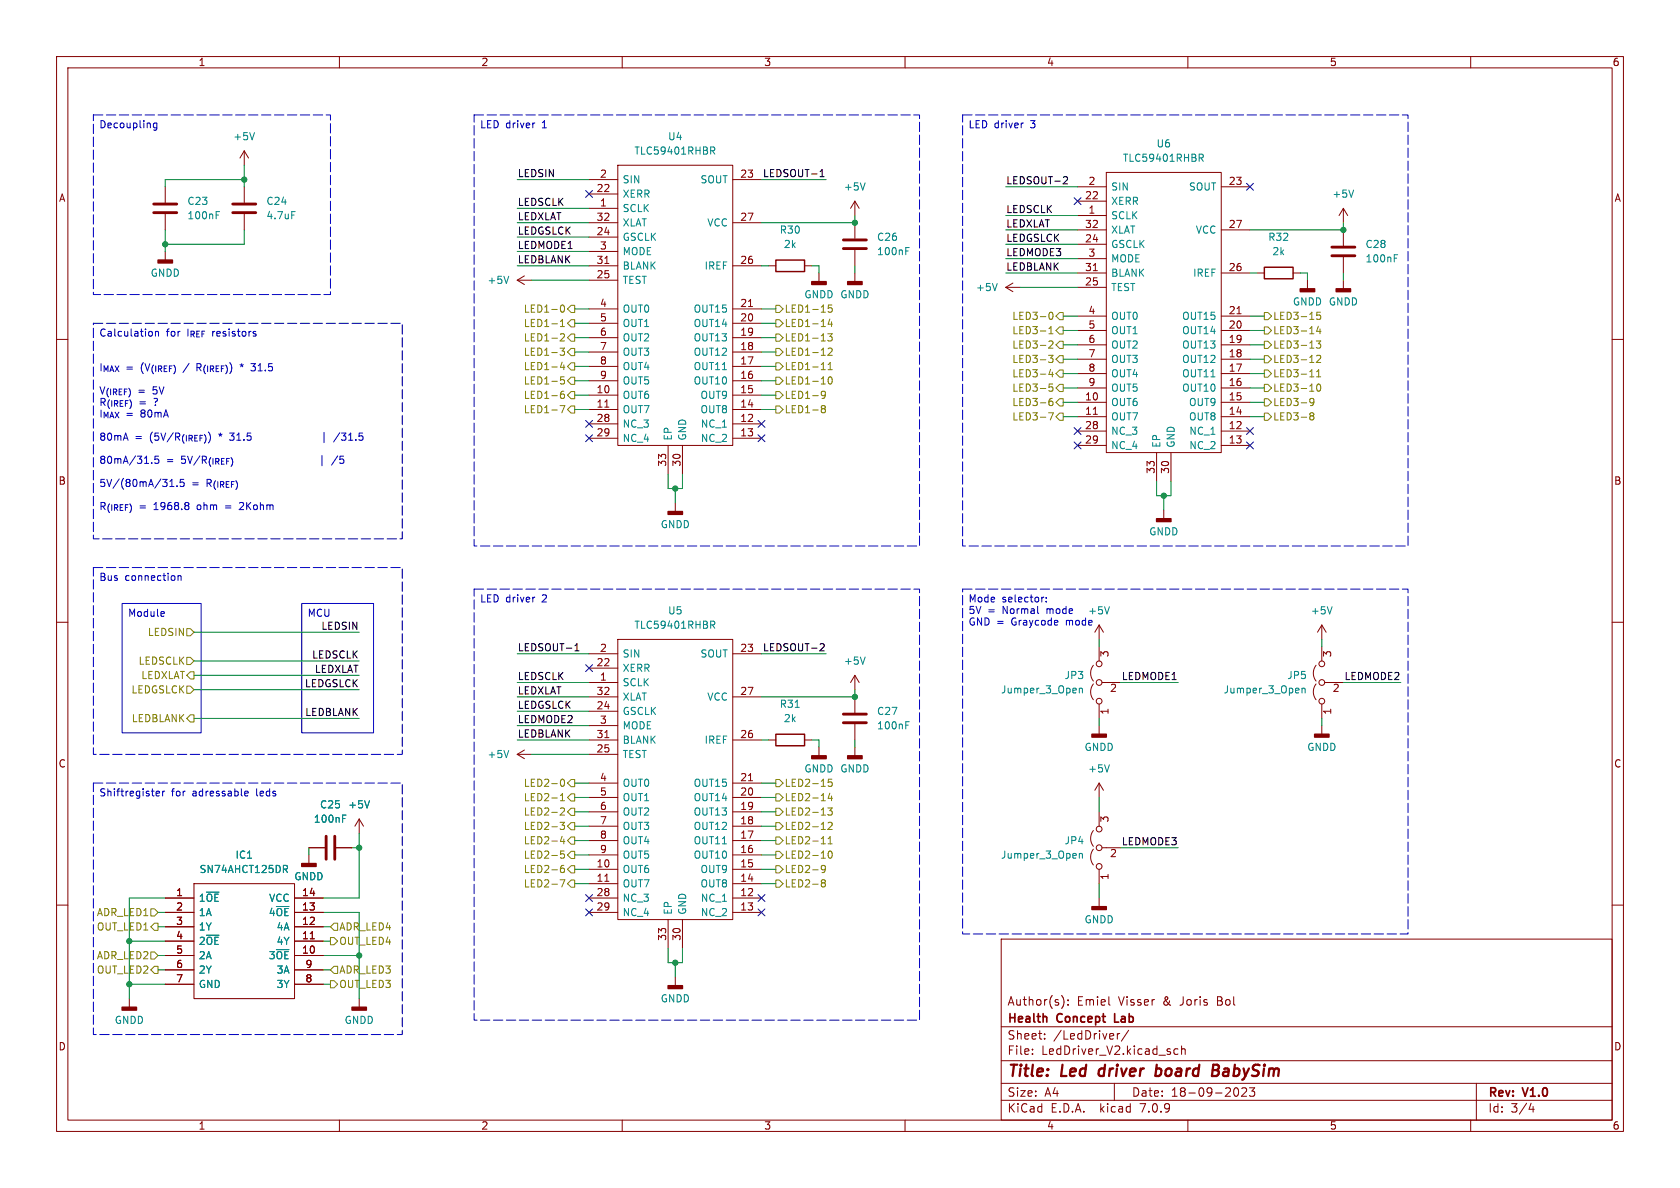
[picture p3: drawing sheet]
<svg xmlns="http://www.w3.org/2000/svg" width="297mm" height="210mm" viewBox="0 0 297 210" stroke-linecap="round" stroke-linejoin="round" font-family="sans-serif">
<g fill="none" stroke="#840000" stroke-width=".18">
<path d="M10 10h277v190h-277zM12 12h273v186h-273zM60 10v2M110 10v2M160 10v2M210 10v2M260 10v2M29.2 33v2.8M29.2 37.8v2.8M43.2 26.7v2.5M43.2 33v2.8M43.2 37.8v2.8"/>
<path d="M43.2 26.7l-.8 1.2M43.2 26.7l.7 1.2M104.1 36.8h5.1M104.1 31.8h5.1M104.1 34.3h5.1M104.1 39.4h5.1M109.2 29.2h20.3v49.5h-20.3zM129.5 31.8h5.1M129.5 39.4h5.1M151.1 35.6l-.7 1.2M151.1 35.6v2.5M151.1 39.4v2.8"/>
<path d="M151.1 35.6l.8 1.2M190.5 38.1h5.1M190.5 33h5.1M190.5 35.6h5.1M195.6 30.5h20.3v49.5h-20.3zM215.9 33h5.1M237.5 36.8v2.6M237.5 36.8l-.8 1.3M237.5 36.8l.8 1.3M10 60h2M29.2 44.5v1.5M91.4 49.5l1.3 .8"/>
<path d="M91.4 49.5h2.6M92.7 48.8l-1.3 .7M104.1 47h5.1M104.1 49.5h5.1M104.1 59.7h5.1M104.1 57.2h5.1M104.1 54.6h5.1M104.1 41.9h5.1M104.1 44.5h5.1M106.9 46.6h.7M129.5 47h5.1M129.5 59.7h5.1"/>
<path d="M129.5 57.2h5.1M129.5 54.6h5.1M132.3 54.2h.7M135.9 47h1.3M142.2 47h1.3M144.8 48.3v1.5M151.1 44.2v2.8M151.1 48.3v1.5M177.8 50.8h2.5M177.8 50.8l1.3 .8M179.1 50l-1.3 .8M190.5 58.4h5.1"/>
<path d="M190.5 55.9h5.1M190.5 43.2h5.1M190.5 50.8h5.1M190.5 48.3h5.1M190.5 40.6h5.1M190.5 45.7h5.1M193.3 47.8h.7M215.9 58.4h5.1M215.9 55.9h5.1M215.9 48.3h5.1M215.9 40.6h5.1M218.7 55.5h.7"/>
<path d="M222.2 48.3h1.3M228.6 48.3h1.3M231.1 49.5v1.6M237.5 40.6v2.8M237.5 45.5v2.8M237.5 49.5v1.6M285 60h2M104.1 69.9h5.1M104.1 72.4h5.1M104.1 67.3h5.1M104.1 64.8h5.1M104.1 62.2h5.1"/>
<path d="M104.1 74.9h5.1M104.1 77.5h5.1M106.9 72h.7M118.1 78.7v5.1M120.6 78.7v5.1M129.5 69.9h5.1M129.5 72.4h5.1M129.5 67.3h5.1M129.5 64.8h5.1M129.5 62.2h5.1M129.5 74.9h5.1M129.5 77.5h5.1"/>
<path d="M190.5 71.1h5.1M190.5 73.7h5.1M190.5 68.6h5.1M190.5 66h5.1M190.5 63.5h5.1M190.5 61h5.1M190.5 76.2h5.1M190.5 78.7h5.1M193.3 73.2h.7M215.9 71.1h5.1M215.9 73.7h5.1M215.9 68.6h5.1"/>
<path d="M215.9 66h5.1M215.9 63.5h5.1M215.9 61h5.1M215.9 76.2h5.1M215.9 78.7h5.1M119.4 88.9v1.5M204.5 80v5.1M205.7 90.2v1.5M207 80v5.1M10 110h2M104.1 115.6h5.1M104.1 118.1h5.1"/>
<path d="M109.2 113h20.3v49.6h-20.3zM129.5 115.6h5.1M151.1 119.4v2.5M151.1 119.4l-.7 1.3M151.1 119.4l.8 1.3M193.3 117.6a2.26 2.26 0 0 0 0 2.8M194.3 110.5l-.8 1.3M194.3 110.5v2.5M194.3 114.3v2.5M194.3 110.5l.8 1.3M232.7 117.6a2.26 2.26 0 0 0 0 2.8M233.7 110.5v2.5"/>
<path d="M233.7 114.3v2.5M233.7 110.5l-.8 1.3M233.7 110.5l.7 1.3M285 110h2M91.4 133.4l1.3 .7M91.4 133.4h2.6M92.7 132.6l-1.3 .8M104.1 133.4h5.1M104.1 120.7h5.1M104.1 138.4h5.1M104.1 125.7h5.1M104.1 130.8h5.1"/>
<path d="M104.1 123.2h5.1M104.1 128.3h5.1M106.9 130.4h.7M129.5 138.4h5.1M129.5 130.8h5.1M129.5 123.2h5.1M132.3 138h.7M135.9 130.8h1.3M142.2 130.8h1.3M144.8 132.1v1.5M151.1 123.2v2.8M151.1 128v2.8"/>
<path d="M151.1 132.1v1.5M193.3 120.9a2.26 2.26 0 0 0 0 2.8M194.3 124.5v2.5M194.3 128.3v1.5M194.3 138.4v2.6M194.3 138.4l-.8 1.3M194.3 138.4l.8 1.3M194.8 120.7h3.3M232.7 120.9a2.26 2.26 0 0 0 0 2.8M233.7 124.5v2.5M233.7 128.3v1.5M234.2 120.7h3.3"/>
<path d="M10 160h2M29.2 158.8h5.1M34.3 156.2h17.8v20.3h-17.8zM52.1 158.8h5M54.6 149.9h2.8M54.6 151.1v1.6M59.4 149.9h2.8M63.5 144.8l-.8 1.3M63.5 144.8v2.5M63.5 144.8l.8 1.3M104.1 158.8h5.1M104.1 153.7h5.1"/>
<path d="M104.1 156.2h5.1M104.1 151.1h5.1M104.1 148.6h5.1M104.1 146.1h5.1M104.1 143.5h5.1M104.1 141h5.1M106.9 155.8h.7M129.5 158.8h5.1M129.5 153.7h5.1M129.5 156.2h5.1M129.5 151.1h5.1M129.5 148.6h5.1"/>
<path d="M129.5 146.1h5.1M129.5 143.5h5.1M129.5 141h5.1M193.3 150.1a2.26 2.26 0 0 0 0 2.8M193.3 146.8a2.26 2.26 0 0 0 0 2.8M194.3 143.5v2.6M194.3 153.7v2.5M194.3 158.8v1.5M194.8 149.9h3.3M285 160h2M22.9 176.5v1.6M29.2 168.9h5.1"/>
<path d="M29.2 166.4h5.1M29.2 163.8h5.1M29.2 161.3h5.1M29.2 171.5h5.1M29.2 174h5.1M52.1 168.9h5M52.1 166.4h5M52.1 163.8h5M52.1 161.3h5M52.1 171.5h5M52.1 174h5M54.9 166h.7"/>
<path d="M63.5 176.5v1.6M104.1 161.3h5.1M118.1 162.6v5M119.4 172.7v1.5M120.6 162.6v5M129.5 161.3h5.1M177 166h108v32h-108zM187.7 176a1.72 1.72 0 0 1 0 2.3M188.8 177.6v.1M188.8 176.8v.1M196.1 177.6l.1 .1M60 198v2"/>
<path d="M110 198v2M160 198v2M177 194.5h108M177 191.5h108M177 187.5h108M177 181.5h108M182.5 186.3v.1M182.5 185.5v.1M184.7 183.6v.1M184.7 182.8v.1M197 191.5v3M197.5 182.7v1"/>
<path d="M198 182.7l-.3 .1-.2 .2M199.5 182.1l-1.3 2M208.2 185.5l-.4-.1-.3 .3v.4l.2 .2h.5M208.9 185.5l.2-.1 .4 .1v.9M208.9 184.9v1.5M210 198v2M218.8 192.4a.81 .81 0 0 1-.3 1.4l-.2-.1M220.3 192.4v.5l-.8 .9h.9M221.8 192.3l-.5 .6 .4 .1v.7l-.2 .1h-.4l-.2-.1M260 198v2M261 191.5v6.5M270.7 195l-.4 1.1h.9"/>
<path d="M271 195.6v1"/>
<circle cx="194.3" cy="117.3" r=".51"/>
<circle cx="233.7" cy="117.3" r=".51"/>
<circle cx="194.3" cy="124" r=".51"/>
<circle cx="194.3" cy="120.7" r=".51"/>
<circle cx="233.7" cy="124" r=".51"/>
<circle cx="233.7" cy="120.7" r=".51"/>
<circle cx="194.3" cy="146.6" r=".51"/>
<circle cx="194.3" cy="153.2" r=".51"/>
<circle cx="194.3" cy="149.9" r=".51"/>
</g>
<path d="M194.4 189.1l-.2 .7 .3 .4M204.4 189l.2-.1 .6 .1M204.5 188.2l-.2 2M205.1 190a.66 .66 0 0 1-.8 .1M214.4 189.2h.7M214.5 188.2h.7a.49 .49 0 0 1 .3 .5 .49 .49 0 0 1-.4 .5M215.1 189.2l.2 .1a.58 .58 0 0 1-.3 .9h-.7" fill="none" stroke="#840000" stroke-width=".4"/>
<path d="M184.8 179.7l.3 .2v.8M197.1 179.2v1.5h.7" fill="none" stroke="#840000" stroke-width=".3"/>
<g fill="none" stroke="#008484" stroke-width=".18">
<path d="M38.2 37.4h.6M38.2 38h.4M45 23.4l-.4 1.3M51.6 37.4h.6M125.6 26h.5l.3 .2-.2 .4h-.6M125.9 26.6l.5 .6M152.9 32.3l-.4 1.3M212 27.2h.5l.2 .3-.1 .4h-.6M212.3 27.9l.4 .6M239.3 33.6l-.4 1.3M89.9 48.8l-.4 1.3M160.1 44.4h.5"/>
<path d="M160.1 43.8h.6M176.3 50.1l-.4 1.3M246.5 45.6h.4M246.5 45h.6M125.6 109.8h.5l.3 .2-.2 .4-.6 .1M125.9 110.5l.5 .6M152.9 116.1l-.4 1.3M196.1 107.3l-.4 1.2M235.5 107.3l-.4 1.2M89.9 132.7l-.4 1.2M140.6 125h.7M160.1 128.2h.5"/>
<path d="M160.1 127.6h.6M190.8 121.8l.2-.1h.3l.1 .8M190.8 121.7v.8M196.1 135.2l-.4 1.3M230.2 121.7v.8M230.2 121.8l.2-.1h.3v.8M50.1 153h.5l.2 .2-.1 .4h-.6M50.4 153.6l.4 .6M60.6 144.7h.4M60.6 144.1h.6M65.3 141.5l-.4 1.3M190.8 150.9v.8"/>
<path d="M190.8 151l.2-.1h.3l.1 .8"/>
</g>
<path d="M137.2 46h5v2h-5zM223.5 47.2h5.1v2.1h-5.1zM137.2 129.8h5v2h-5z" fill="none" stroke="#840000" stroke-width=".25"/>
<path d="M27.2 37.6h4M27.2 36.1h4M41.1 37.6h4.1M41.1 36.1h4.1M149.1 43.9h4.1M149.1 42.4h4.1M235.5 45.2h4M235.5 43.7h4M149.1 127.8h4.1M149.1 126.2h4.1M57.7 147.8v4.1M59.2 147.8v4.1" fill="none" stroke="#840000" stroke-width=".51"/>
<g fill="#840000" stroke="#840000" stroke-width=".25">
<path d="M149.9 49.8h2.5v.5h-2.5z"/>
<path d="M27.9 46h2.6v.5h-2.6z"/>
<path d="M143.5 49.8h2.5v.5h-2.5z"/>
<path d="M143.5 133.6h2.5v.5h-2.5z"/>
<path d="M229.9 51.1h2.5v.5h-2.5z"/>
<path d="M62.2 178.1h2.6v.5h-2.6z"/>
<path d="M21.6 178.1h2.5v.5h-2.5z"/>
<path d="M53.3 152.7h2.6v.5h-2.6z"/>
<path d="M204.5 91.7h2.5v.5h-2.5z"/>
<path d="M118.1 174.2h2.5v.6h-2.5z"/>
<path d="M236.2 51.1h2.6v.5h-2.6z"/>
<path d="M193 160.3h2.6v.5h-2.6z"/>
<path d="M118.1 90.4h2.5v.5h-2.5z"/>
<path d="M232.4 129.8h2.5v.5h-2.5z"/>
<path d="M193 129.8h2.6v.5h-2.6z"/>
<path d="M149.9 133.6h2.5v.5h-2.5z"/>
</g>
<g fill="none" stroke="#848400" stroke-width=".18">
<path d="M99.1 59.1l.5-.1 .2 .4-.8 .9h.8M99.1 56.8l.3-.3v1.2M99.1 57.7h.7M99.2 54l.2-.1a.68 .68 0 0 1 .4 .7 .68 .68 0 0 1-.4 .6l-.2-.1-.1-.4zM100.3 59.7l.7-.6h.6v1.2h-.6zM101 56.5h.6v1.3h-.6l-.7-.6zM101 54h.6v1.2h-.6l-.7-.6zM137.2 54h.6l.6 .6-.6 .6h-.6zM137.2 59.1h.6l.6 .6-.6 .6h-.6zM137.2 56.5h.6l.6 .7-.6 .6h-.6zM146.3 59h.8l-.4 .5 .4 .1v.5l-.2 .2-.6-.2M146.7 56.4l-.3 .9h.8"/>
<path d="M147 56.9v.8M147.1 53.9h-.6l-.1 .6 .2-.1 .4 .1 .1 .1v.5l-.2 .1-.5-.1M185.4 59h.8M185.4 58.1l.4-.4v1.3M185.6 55.3l.1-.1a.68 .68 0 0 1 .5 .6 .68 .68 0 0 1-.5 .7 .84 .84 0 0 1-.1-1.2zM186.7 58.4l.6-.6h.7v1.3h-.7zM186.7 55.9l.6-.7h.7v1.3h-.7zM223.5 55.2h.7l.6 .7-.6 .6h-.7zM223.5 57.8h.7l.6 .6-.6 .7h-.7zM233.1 57.7l-.3 .9h.7M233.4 58.2v.8M233.4 55.2h-.6v.6l.1-.1h.5l.1 .2-.1 .4-.2 .2-.4-.2"/>
<path d="M99 61.5h.8l-.4 .5 .3 .1v.6l-.1 .1-.6-.1M99 71.7h.9l-.6 1.3M99.4 64l-.3 .9h.8M99.7 69.2h-.4a.86 .86 0 0 0 0 1.2l.4-.1 .1-.4-.2-.3-.4 .1-.1 .2M99.7 64.5v.8M99.7 66.6h-.6v.6l.2-.1 .4 .1 .1 .1-.1 .5-.1 .1-.5-.1M100.3 64.8l.7-.7h.6v1.3h-.6zM100.3 69.9l.7-.7h.6v1.3h-.6zM101 61.6h.6v1.3h-.6l-.7-.7zM101 66.7h.6v1.2h-.6l-.7-.6zM101 71.8h.6v1.2h-.6l-.7-.6zM137.2 66.7h.6l.6 .6-.6 .6h-.6z"/>
<path d="M137.2 69.2h.6l.6 .7-.6 .6h-.6zM137.2 61.6h.6l.6 .6-.6 .7h-.6zM137.2 64.1h.6l.6 .7-.6 .6h-.6zM137.2 71.8h.6l.6 .6-.6 .6h-.6zM145.2 65.3h.7M145.4 72.2l-.2-.2 .2-.3h.3l.2 .2-.2 .3M145.4 72.2l-.2 .3 .1 .3 .1 .2 .4-.1 .1-.2v-.2l-.2-.3M145.4 72.2h.3M145.9 69.7l-.2 .2h-.4l-.1-.2 .1-.5h.4l.2 .1a.84 .84 0 0 1-.3 1.1h-.3M146.4 61.7l.5-.2 .2 .4-.8 .9h.8M146.4 64.4l.4-.3v1.2M146.4 65.3h.7"/>
<path d="M146.5 66.7l.2-.1a.68 .68 0 0 1 .4 .7 .68 .68 0 0 1-.4 .6l-.2-.1-.1-.4zM185.4 62.8h.8l-.5 .5 .4 .1v.6l-.2 .1-.5-.1M185.4 73h.8l-.5 1.2M185.4 60.4l.5-.1 .3 .3-.8 .9h.8M185.7 65.3l-.3 .9h.8M186 70.4l-.3 .1a.86 .86 0 0 0 0 1.2l.4-.1 .1-.4-.3-.3-.3 .1-.2 .2M186 65.8v.8M186.1 67.9h-.6l-.1 .6 .2-.1h.4l.2 .2-.1 .4-.2 .2-.5-.2M186.7 68.6l.6-.7h.7v1.3h-.7zM186.7 71.1l.6-.6h.7v1.3h-.7zM186.7 66l.6-.6h.7v1.3h-.7zM186.7 61l.6-.7h.7v1.3h-.7z"/>
<path d="M187.3 73h.7v1.3h-.7l-.6-.6zM187.3 62.9h.7v1.2h-.7l-.6-.6zM223.5 60.3h.7l.6 .7-.6 .6h-.7zM223.5 73h.7l.6 .7-.6 .6h-.7zM223.5 67.9h.7l.6 .7-.6 .6h-.7zM223.5 65.4h.7l.6 .6-.6 .7h-.7zM223.5 62.9h.7l.6 .6-.6 .6h-.7zM223.5 70.5h.7l.6 .6-.6 .7h-.7zM231.6 66.6h.7M231.8 73.5l-.2-.2 .2-.3h.2l.3 .2-.3 .3M231.8 73.5l-.2 .3v.3l.2 .1h.4l.1-.2v-.2l-.3-.3M231.8 73.5h.2"/>
<path d="M232.3 71l-.3 .2h-.3l-.1-.2 .1-.5 .3-.1 .2 .2a.84 .84 0 0 1-.3 1.1h-.2M232.7 60.3h.8l-.4 .5 .3 .1v.5l-.2 .1-.5-.1M232.8 65.7l.3-.4v1.3M232.8 62.9l.4-.1 .3 .4-.8 .9h.8M232.8 66.6h.7M232.9 68l.2-.1a.68 .68 0 0 1 .4 .6 .68 .68 0 0 1-.4 .7l-.2-.2-.1-.3zM33 111.1h.7l.6 .7-.6 .6h-.7zM33 116.2h.7l.6 .6-.6 .7h-.7zM33.7 118.7h.6v1.3h-.6l-.7-.6zM33 121.3h.7l.6 .6-.6 .7h-.7zM33.7 126.4h.6v1.2h-.6l-.7-.6zM99.2 137.9l.2-.2a.68 .68 0 0 1 .4 .7 .68 .68 0 0 1-.4 .6l-.2-.1-.1-.4z"/>
<path d="M101 137.8h.6v1.3h-.6l-.7-.7zM137.2 137.8h.6l.6 .6-.6 .7h-.6zM147.1 137.7h-.6l-.1 .6 .2-.1 .4 .1 .1 .2v.4l-.2 .1-.5-.1M99 155.5h.9l-.6 1.3M99 145.4h.8l-.4 .4 .3 .2v.5l-.1 .1-.6-.1M99.1 142.9l.5-.1 .2 .4-.8 .9h.8M99.1 141.5h.7M99.1 140.6l.3-.3v1.2M99.4 147.8l-.3 .9h.8M99.7 153h-.4a.86 .86 0 0 0 0 1.2l.4-.1 .1-.4-.2-.2h-.4l-.1 .2M99.7 148.3v.9M99.7 150.4h-.6v.6l.2-.1 .4 .1 .1 .2-.1 .4-.1 .1-.5-.1"/>
<path d="M100.3 156.2l.7-.6h.6v1.2h-.6zM100.3 141l.7-.7h.6v1.3h-.6zM100.3 151.1l.7-.6h.6v1.3h-.6zM100.3 146.1l.7-.7h.6v1.3h-.6zM101 153h.6v1.3h-.6l-.7-.6zM101 142.9h.6v1.2h-.6l-.7-.6zM101 148h.6v1.2h-.6l-.7-.6zM137.2 145.4h.6l.6 .7-.6 .6h-.6zM137.2 142.9h.6l.6 .6-.6 .6h-.6zM137.2 140.3h.6l.6 .7-.6 .6h-.6zM137.2 150.5h.6l.6 .6-.6 .7h-.6zM137.2 148h.6l.6 .6-.6 .6h-.6z"/>
<path d="M137.2 155.6h.6l.6 .6-.6 .6h-.6zM137.2 153h.6l.6 .7-.6 .6h-.6zM145.2 149.2h.7M145.4 156.1l-.2-.3 .2-.3h.3l.2 .3-.2 .3M145.4 156.1l-.2 .2 .1 .4 .1 .1 .4-.1 .1-.2v-.2l-.2-.2M145.4 156.1h.3M145.9 153.5l-.2 .3-.4-.1-.1-.2 .1-.5h.4l.2 .1a.84 .84 0 0 1-.3 1.1h-.3M146.3 142.8h.8l-.4 .5 .4 .1v.6l-.2 .1-.6-.1M146.4 145.5l.5-.1 .2 .3-.8 .9h.8M146.4 149.2h.7M146.4 148.3l.4-.4v1.3M146.5 150.6l.2-.2a.68 .68 0 0 1 .4 .7 .68 .68 0 0 1-.4 .6l-.2-.1-.1-.4z"/>
<path d="M146.7 140.2l-.3 .9h.8M147 140.7v.8M26.7 168.3h.6l.6 .6-.6 .6h-.6zM26.7 160.7h.6l.6 .6-.6 .6h-.6zM27.3 170.8h.6v1.3h-.6l-.6-.6zM27.3 163.2h.6v1.3h-.6l-.6-.7zM58.4 165.7h.7l.6 .7-.6 .6h-.7zM58.4 173.4h.7l.6 .6-.6 .6h-.7zM59.1 170.8h.6v1.3h-.6l-.7-.6zM59.1 163.2h.6v1.3h-.6l-.7-.7z"/>
</g>
<path d="M145 31.2h.7M145 30.3l.3-.3v1.2M188.2 31.2l.4 .1 .1 .3-.8 .9h.8M101.6 115.1h.8M101.6 114.2l.4-.4v1.3M145.2 113.8h.4l.1 .4-.8 .9h.8" fill="none" stroke="#000" stroke-width=".18"/>
<path d="M16.5 20.3h41.9v31.8h-41.9zM83.8 20.3h78.8v76.2h-78.8zM170.2 20.3h78.7v76.2h-78.7zM16.5 57.2h54.6v38.1h-54.6zM16.5 100.3h54.6v33.1h-54.6zM83.8 104.1h78.8v76.2h-78.8zM170.2 104.1h78.7v61h-78.7zM16.5 138.4h54.6v44.5h-54.6z" fill="none" stroke="#0000c2" stroke-width=".18" stroke-dasharray="1.7 .6"/>
<g fill="none" stroke="#0000c2" stroke-width=".18">
<path d="M27.7 21.7v1.1l-.2 .2h-.3M27.7 21.8l-.3-.1-.3 .3 .1 .5h.5M94.4 21.7h.1M180.8 21.7h.1M26.7 58.6l.2 .2v.4l-.2 .2M27.5 58.7l.2-.1h.3v.8M27.5 58.6v.8M44.9 58.6h.3M44.9 59l.3 .1 .1 .1-.2 .2h-.2M57.3 76.4v1.9M63.5 76.6h.6M63.6 77h.3l.3 .3-.1 .4-.5 .1"/>
<path d="M26.8 81.8v.1M28 80.6h-.6v.7l.1-.2 .5 .1 .1 .2-.1 .4-.2 .1-.4-.1M30 86h.7M30 85.1l.4-.4v1.3M31.3 85.9v.1M32.5 84.7h-.6l-.1 .6 .2-.1 .4 .1 .2 .2-.1 .4-.2 .1-.5-.1M33.2 88.8l.2 .3-.2 .3 .2 .2v.3l-.2 .2M42.5 88.8l-.2 .1M43 89.4l-.7 .7h.8M56.9 80.5v1.8M59.7 80.6l-1.1 1.6M60.1 81.8l.4 .1"/>
<path d="M60.7 80.6h-.6v.7l.4-.2M21.6 106.7h14v22.8h-14zM28.9 108.1l.2 .3-.7 .1M29 108.9l-.1 .1M31.5 101.8v.8M31.5 101.9l.2-.1h.3v.8M53.3 106.7h12.7v22.8h-12.7zM94.4 105.6h.1M183.5 108.4l.1 .1M184.5 105.6l-.3 .1M185 106.3v.1M185 105.6v.1"/>
<path d="M28.8 139.9v.8M29.1 139.9l-.3 .2M43.3 139.9h.4l.2 .3-.6 .1M27.6 140.3l.6-.1-.1-.3h-.3l-.2 .1 .1 .6h.4M43.3 140.6h.5"/>
</g>
<g fill="none" stroke="#008400" stroke-width=".18">
<path d="M43.2 31.8h-14v1.2M43.2 29.2v3.8M91.4 39.4h12.7M91.4 36.8h12.7M91.4 31.8h12.7M134.6 31.8h11.4M151.1 38.1v1.3h-16.5M177.8 38.1h12.7M177.8 33h12.7M237.5 39.4v1.2h-16.5M29.2 40.6v3.9M43.2 40.6v2.6h-14"/>
<path d="M91.4 44.5h12.7M91.4 47h12.7M91.4 41.9h12.7M94 49.5h10.1M101.6 57.2h2.5M101.6 59.7h2.5M101.6 54.6h2.5M134.6 47h1.3M134.6 57.2h2.6M134.6 59.7h2.6M134.6 54.6h2.6M143.5 47h1.3v1.3"/>
<path d="M151.1 47v1.3M177.8 48.3h12.7M177.8 40.6h12.7M177.8 43.2h12.7M177.8 45.7h12.7M180.3 50.8h10.2M188 58.4h2.5M188 55.9h2.5M221 48.3h1.2M221 58.4h2.5M221 55.9h2.5M229.9 48.3h1.2v1.2"/>
<path d="M237.5 48.3v1.2M101.6 64.8h2.5M101.6 69.9h2.5M101.6 72.4h2.5M101.6 67.3h2.5M101.6 62.2h2.5M134.6 64.8h2.6M134.6 69.9h2.6M134.6 72.4h2.6M134.6 67.3h2.6M134.6 62.2h2.6M188 68.6h2.5"/>
<path d="M188 73.7h2.5M188 71.1h2.5M188 61h2.5M188 63.5h2.5M188 66h2.5M221 68.6h2.5M221 73.7h2.5M221 71.1h2.5M221 61h2.5M221 63.5h2.5M221 66h2.5M118.1 83.8v2.6h2.5v-2.6"/>
<path d="M119.4 86.4v2.5M204.5 85.1v2.5h2.5v-2.5M205.7 87.6v2.6M34.3 116.8h29.2M34.3 111.8h29.2M34.3 119.4h29.2M91.4 115.6h12.7M134.6 115.6h11.4M194.3 113v1.3M233.7 113v1.3M34.3 127h29.2M34.3 121.9h29.2"/>
<path d="M91.4 120.7h12.7M91.4 123.2h12.7M91.4 130.8h12.7M91.4 125.7h12.7M91.4 128.3h12.7M94 133.4h10.1M101.6 138.4h2.5M134.6 138.4h2.6M134.6 130.8h1.3M143.5 130.8h1.3v1.3M151.1 121.9v1.3h-16.5M151.1 130.8v1.3"/>
<path d="M194.3 127v1.3M198.1 120.7h10.2M233.7 127v1.3M237.5 120.7h10.1M29.2 158.8h-6.3v17.7M54.6 149.9v1.2M62.2 149.9h1.3M63.5 147.3v11.5h-6.4M101.6 156.2h2.5M101.6 148.6h2.5M101.6 153.7h2.5M101.6 151.1h2.5"/>
<path d="M101.6 141h2.5M101.6 146.1h2.5M101.6 143.5h2.5M134.6 156.2h2.6M134.6 148.6h2.6M134.6 153.7h2.6M134.6 151.1h2.6M134.6 141h2.6M134.6 146.1h2.6M134.6 143.5h2.6M194.3 141v2.5M194.3 156.2v2.6"/>
<path d="M198.1 149.9h10.2M22.9 174h6.3M22.9 166.4h6.3M27.9 171.5h1.3M27.9 168.9h1.3M27.9 163.8h1.3M27.9 161.3h1.3M57.1 171.5h1.3M57.1 174h1.3M57.1 168.9h6.4M57.1 166.4h1.3M57.1 163.8h1.3"/>
<path d="M57.1 161.3h6.4v15.2M118.1 167.6v2.6h2.5v-2.6M119.4 170.2v2.5"/>
</g>
<g fill="none" stroke="#000084" stroke-width=".18">
<path d="M103.5 33.7l1.2 1.2M104.7 33.7l-1.2 1.2M189.9 35l1.2 1.2M191.1 35l-1.2 1.2M220.4 32.4l1.2 1.2M221.6 32.4l-1.2 1.2M103.5 76.9l1.2 1.2M103.5 74.3l1.2 1.2M104.7 76.9l-1.2 1.2M104.7 74.3l-1.2 1.2M134 74.3l1.2 1.2M134 76.9l1.2 1.2"/>
<path d="M135.2 74.3l-1.2 1.2M135.2 76.9l-1.2 1.2M189.9 78.1l1.2 1.2M189.9 75.6l1.2 1.2M191.1 78.1l-1.2 1.2M191.1 75.6l-1.2 1.2M220.4 75.6l1.2 1.2M220.4 78.1l1.2 1.2M221.6 75.6l-1.2 1.2M221.6 78.1l-1.2 1.2M103.5 117.5l1.2 1.2M104.7 117.5l-1.2 1.2"/>
<path d="M103.5 158.1l1.2 1.3M104.7 158.1l-1.2 1.3M134 158.1l1.2 1.3M135.2 158.1l-1.2 1.3M103.5 160.7l1.2 1.2M104.7 160.7l-1.2 1.2M134 160.7l1.2 1.2M135.2 160.7l-1.2 1.2"/>
</g>
<g fill="#008400" stroke="#008400" stroke-width=".18">
<circle cx="22.9" cy="166.4" r=".46"/>
<circle cx="22.9" cy="174" r=".46"/>
<circle cx="63.5" cy="168.9" r=".46"/>
<circle cx="29.2" cy="43.2" r=".46"/>
<circle cx="43.2" cy="31.8" r=".46"/>
<circle cx="63.5" cy="149.9" r=".46"/>
<circle cx="119.4" cy="170.2" r=".46"/>
<circle cx="205.7" cy="87.6" r=".46"/>
<circle cx="151.1" cy="123.2" r=".46"/>
<circle cx="237.5" cy="40.6" r=".46"/>
<circle cx="151.1" cy="39.4" r=".46"/>
<circle cx="119.4" cy="86.4" r=".46"/>
</g>
<g font-size="2.8" fill="#840000">
<text x="178" y="190.9">Title:</text>
<text x="187.7" y="190.9">Led</text>
<text x="195.1" y="190.9">driver</text>
<text x="205.9" y="190.9">board</text>
<text x="216.7" y="190.9">BabySim</text>
</g>
<g font-size="2.1" fill="#840000">
<text x="178" y="178">Author(s):</text>
<text x="190.4" y="178">Emiel</text>
<text x="197.8" y="178">Visser</text>
<text x="205.8" y="178">&amp;</text>
<text x="208.9" y="178">Joris</text>
<text x="215.6" y="178">Bol</text>
<text x="178" y="184">Sheet:</text>
<text x="178" y="181.2">Health</text>
<text x="186.2" y="184">/LedDriver/</text>
<text x="187" y="181.2">Concept</text>
<text x="197.7" y="181.2">Lab</text>
<text x="178" y="186.7">File:</text>
<text x="184.1" y="186.7">LedDriver_V2.kicad_sch</text>
<text x="178" y="196.9">KiCad</text>
<text x="178" y="194.1">Size:</text>
<text x="184.7" y="194.1">A4</text>
<text x="185.7" y="196.9">E.D.A.</text>
<text x="194.6" y="196.9">kicad</text>
<text x="200" y="194.1">Date:</text>
<text x="201.8" y="196.9">7.0.9</text>
<text x="207" y="194.1">18-09-2023</text>
<text x="263" y="194.3">Rev:</text>
<text x="263" y="196.9">Id:</text>
<text x="267.1" y="196.9">3/4</text>
<text x="269.4" y="194.3">V1.0</text>
</g>
<g font-size="1.8" fill="#840000">
<text x="35" y="11.9">1</text>
<text x="85" y="11.9">2</text>
<text x="135" y="11.9">3</text>
<text x="185" y="11.9">4</text>
<text x="235" y="11.9">5</text>
<text x="285" y="11.9">6</text>
<text x="10.3" y="35.9">A</text>
<text x="105.4" y="34">22</text>
<text x="106" y="31.5">2</text>
<text x="130.8" y="31.5">23</text>
<text x="191.7" y="35.3">22</text>
<text x="192.3" y="32.8">2</text>
<text x="217.1" y="32.8">23</text>
<text x="285.3" y="35.9">A</text>
<text x="105.4" y="41.7">24</text>
<text x="105.4" y="39.1">32</text>
<text x="106" y="36.6">1</text>
<text x="130.8" y="39.1">27</text>
<text x="191.7" y="40.4">32</text>
<text x="192.3" y="37.8">1</text>
<text x="217.1" y="40.4">27</text>
<text x="105.4" y="46.7">31</text>
<text x="106" y="44.2">3</text>
<text x="130.8" y="46.7">26</text>
<text x="191.7" y="42.9">24</text>
<text x="192.3" y="45.5">3</text>
<text x="105.4" y="49.3">25</text>
<text x="191.7" y="50.5">25</text>
<text x="191.7" y="48">31</text>
<text x="217.1" y="48">26</text>
<text x="106" y="54.4">4</text>
<text x="106" y="56.9">5</text>
<text x="106" y="59.4">6</text>
<text x="130.8" y="59.4">19</text>
<text x="130.8" y="56.9">20</text>
<text x="130.8" y="54.4">21</text>
<text x="192.3" y="55.6">4</text>
<text x="192.3" y="58.2">5</text>
<text x="217.1" y="58.2">20</text>
<text x="217.1" y="55.6">21</text>
<text x="106" y="62">7</text>
<text x="106" y="64.5">8</text>
<text x="130.8" y="64.5">17</text>
<text x="130.8" y="62">18</text>
<text x="192.3" y="60.7">6</text>
<text x="192.3" y="63.2">7</text>
<text x="192.3" y="65.8">8</text>
<text x="217.1" y="65.8">17</text>
<text x="217.1" y="63.2">18</text>
<text x="217.1" y="60.7">19</text>
<text x="105.4" y="69.6">10</text>
<text x="106" y="67.1">9</text>
<text x="130.8" y="69.6">15</text>
<text x="130.8" y="67.1">16</text>
<text x="191.7" y="70.9">10</text>
<text x="192.3" y="68.3">9</text>
<text x="217.1" y="70.9">15</text>
<text x="217.1" y="68.3">16</text>
<text x="105.4" y="72.1">11</text>
<text x="105.4" y="74.7">28</text>
<text x="105.4" y="77.2">29</text>
<text x="130.8" y="72.1">14</text>
<text x="130.8" y="74.7">12</text>
<text x="130.8" y="77.2">13</text>
<text x="191.7" y="73.4">11</text>
<text x="191.7" y="75.9">28</text>
<text x="217.1" y="73.4">14</text>
<text x="217.1" y="75.9">12</text>
<text x="117.9" y="82.6" transform="rotate(-90 117.9 82.6)">33</text>
<text x="120.4" y="82.6" transform="rotate(-90 120.4 82.6)">30</text>
<text x="191.7" y="78.5">29</text>
<text x="204.2" y="83.9" transform="rotate(-90 204.2 83.9)">33</text>
<text x="206.8" y="83.9" transform="rotate(-90 206.8 83.9)">30</text>
<text x="217.1" y="78.5">13</text>
<text x="10.3" y="85.9">B</text>
<text x="285.3" y="85.9">B</text>
<text x="105.4" y="117.9">22</text>
<text x="106" y="115.3">2</text>
<text x="130.8" y="115.3">23</text>
<text x="196.3" y="116.3" transform="rotate(-90 196.3 116.3)">3</text>
<text x="235.7" y="116.3" transform="rotate(-90 235.7 116.3)">3</text>
<text x="105.4" y="125.5">24</text>
<text x="105.4" y="122.9">32</text>
<text x="106" y="120.4">1</text>
<text x="130.8" y="122.9">27</text>
<text x="196.1" y="122.6">2</text>
<text x="235.5" y="122.6">2</text>
<text x="105.4" y="130.6">31</text>
<text x="106" y="128">3</text>
<text x="130.8" y="130.6">26</text>
<text x="196.3" y="126.4" transform="rotate(-90 196.3 126.4)">1</text>
<text x="235.7" y="126.4" transform="rotate(-90 235.7 126.4)">1</text>
<text x="10.3" y="135.9">C</text>
<text x="105.4" y="133.1">25</text>
<text x="285.3" y="135.9">C</text>
<text x="106" y="138.2">4</text>
<text x="106" y="140.7">5</text>
<text x="106" y="143.3">6</text>
<text x="130.8" y="143.3">19</text>
<text x="130.8" y="140.7">20</text>
<text x="130.8" y="138.2">21</text>
<text x="106" y="145.8">7</text>
<text x="106" y="148.3">8</text>
<text x="130.8" y="148.3">17</text>
<text x="130.8" y="145.8">18</text>
<text x="196.3" y="145.5" transform="rotate(-90 196.3 145.5)">3</text>
<text x="105.4" y="153.4">10</text>
<text x="105.4" y="156">11</text>
<text x="106" y="150.9">9</text>
<text x="130.8" y="156">14</text>
<text x="130.8" y="153.4">15</text>
<text x="130.8" y="150.9">16</text>
<text x="196.1" y="151.8">2</text>
<text x="196.3" y="155.6" transform="rotate(-90 196.3 155.6)">1</text>
<text x="31" y="158.5">1</text>
<text x="31" y="161">2</text>
<text x="53.3" y="161">13</text>
<text x="53.3" y="158.5">14</text>
<text x="105.4" y="158.5">28</text>
<text x="105.4" y="161">29</text>
<text x="130.8" y="158.5">12</text>
<text x="130.8" y="161">13</text>
<text x="31" y="163.6">3</text>
<text x="31" y="166.1">4</text>
<text x="53.3" y="166.1">11</text>
<text x="53.3" y="163.6">12</text>
<text x="117.9" y="166.4" transform="rotate(-90 117.9 166.4)">33</text>
<text x="120.4" y="166.4" transform="rotate(-90 120.4 166.4)">30</text>
<text x="31" y="168.7">5</text>
<text x="31" y="171.2">6</text>
<text x="31" y="173.7">7</text>
<text x="53.3" y="168.7">10</text>
<text x="53.9" y="173.7">8</text>
<text x="53.9" y="171.2">9</text>
<text x="10.3" y="185.9">D</text>
<text x="285.3" y="185.9">D</text>
<text x="35" y="199.9">1</text>
<text x="85" y="199.9">2</text>
<text x="135" y="199.9">3</text>
<text x="185" y="199.9">4</text>
<text x="235" y="199.9">5</text>
<text x="285" y="199.9">6</text>
</g>
<g font-size="1.8" fill="#0000c2">
<text x="17.5" y="23">Decoupling</text>
<text x="84.8" y="23">LED driver</text>
<text x="95.9" y="23">1</text>
<text x="171.1" y="23">LED driver</text>
<text x="182.3" y="23">3</text>
<text x="17.5" y="59.8">Calculation</text>
<text x="29.4" y="59.8">for</text>
<text x="33.2" y="59.8">I_{REF}</text>
<text x="37.8" y="59.8">resistors</text>
<text x="17.5" y="66">I_{MAX} (V_{(IREF)} R_{(IREF)}) 31.5</text>
<text x="22.2" y="66">=</text>
<text x="32.7" y="66">/</text>
<text x="43.2" y="66">*</text>
<text x="17.5" y="70.1">V_{(IREF)} 5V</text>
<text x="24.4" y="70.1">=</text>
<text x="17.5" y="72.1">R_{(IREF)} ?</text>
<text x="17.5" y="74.1">I_{MAX} 80mA</text>
<text x="22.2" y="74.1">=</text>
<text x="24.5" y="72.1">=</text>
<text x="17.5" y="78.2">80mA</text>
<text x="17.5" y="82.3">80mA/31.5</text>
<text x="23.8" y="78.2">=</text>
<text x="26.6" y="78.2">(5V/R_{(IREF)})*</text>
<text x="29.4" y="82.3">=</text>
<text x="32.1" y="82.3">5V/R_{(IREF)}</text>
<text x="41.1" y="78.2">31.5</text>
<text x="59.3" y="78.2">/31.5</text>
<text x="61" y="82.3">/5</text>
<text x="17.5" y="86.4">5V/(80mA/31.5</text>
<text x="33.9" y="86.4">=</text>
<text x="36.6" y="86.4">R_{(IREF)}</text>
<text x="17.5" y="90.5">R_{(IREF)} 1968.8</text>
<text x="24.5" y="90.5">=</text>
<text x="35.1" y="90.5">ohm</text>
<text x="40.3" y="90.5">=</text>
<text x="43" y="90.5">2Kohm</text>
<text x="17.5" y="103">Bus</text>
<text x="22.1" y="103">connection</text>
<text x="84.8" y="106.8">LED driver</text>
<text x="95.9" y="106.8">2</text>
<text x="171.1" y="106.8">Mode</text>
<text x="177.1" y="106.8">selector:</text>
<text x="22.5" y="109.4">Module</text>
<text x="54.3" y="109.4">MCU</text>
<text x="171.1" y="108.9">5V</text>
<text x="171.1" y="110.9">GND =</text>
<text x="174.6" y="108.9">=</text>
<text x="177.3" y="108.9">Normal</text>
<text x="178.9" y="110.9">Graycode</text>
<text x="185.3" y="108.9">mode</text>
<text x="188.7" y="110.9">mode</text>
<text x="17.5" y="141.1">Shiftregister</text>
<text x="30.3" y="141.1">for</text>
<text x="34.1" y="141.1">adressable</text>
<text x="45.6" y="141.1">leds</text>
</g>
<g font-size="1.8" fill="#008484">
<text x="41.1" y="25">+5V</text>
<text x="112.1" y="27.5">TLC59401RHBR</text>
<text x="118" y="25">U4</text>
<text x="198.4" y="28.8">TLC59401RHBR</text>
<text x="204.4" y="26.3">U6</text>
<text x="110" y="32.6">SIN</text>
<text x="110" y="35.2">XERR</text>
<text x="123.7" y="32.6">SOUT</text>
<text x="149.1" y="33.9">+5V</text>
<text x="196.3" y="33.9">SIN</text>
<text x="210.1" y="33.9">SOUT</text>
<text x="235.5" y="35.2">+5V</text>
<text x="33" y="39">100nF</text>
<text x="33" y="36.4">C23</text>
<text x="47" y="36.4">C24</text>
<text x="47" y="39">4.7uF</text>
<text x="110" y="37.7">SCLK</text>
<text x="110" y="40.2">XLAT</text>
<text x="124.9" y="40.2">VCC</text>
<text x="137.8" y="41.5">R30</text>
<text x="196.3" y="39">SCLK</text>
<text x="196.3" y="36.4">XERR</text>
<text x="196.3" y="41.5">XLAT</text>
<text x="211.3" y="41.5">VCC</text>
<text x="110" y="42.8">GSCLK</text>
<text x="110" y="45.3">MODE</text>
<text x="110" y="47.9">BLANK</text>
<text x="124.5" y="47.9">IREF</text>
<text x="138.5" y="44">2k</text>
<text x="154.9" y="45.3">100nF</text>
<text x="154.9" y="42.8">C26</text>
<text x="196.3" y="44">GSCLK</text>
<text x="196.3" y="46.6">MODE</text>
<text x="224.1" y="42.8">R32</text>
<text x="224.8" y="45.3">2k</text>
<text x="241.3" y="46.6">100nF</text>
<text x="241.3" y="44">C28</text>
<text x="26.5" y="49.1">GNDD</text>
<text x="86.1" y="50.4">+5V</text>
<text x="110" y="50.4">TEST</text>
<text x="142.1" y="52.9">GNDD GNDD</text>
<text x="172.4" y="51.7">+5V</text>
<text x="196.3" y="51.7">TEST</text>
<text x="196.3" y="49.1">BLANK</text>
<text x="210.8" y="49.1">IREF</text>
<text x="110" y="55.5">OUT0</text>
<text x="110" y="58">OUT1</text>
<text x="122.5" y="58">OUT14</text>
<text x="122.5" y="55.5">OUT15</text>
<text x="196.3" y="56.7">OUT0</text>
<text x="196.3" y="59.3">OUT1</text>
<text x="208.9" y="59.3">OUT14</text>
<text x="208.9" y="56.7">OUT15</text>
<text x="228.5" y="54.2">GNDD GNDD</text>
<text x="110" y="60.6">OUT2</text>
<text x="110" y="63.1">OUT3</text>
<text x="110" y="65.6">OUT4</text>
<text x="122.5" y="65.6">OUT11</text>
<text x="122.5" y="63.1">OUT12</text>
<text x="122.5" y="60.6">OUT13</text>
<text x="196.3" y="61.8">OUT2</text>
<text x="196.3" y="64.4">OUT3</text>
<text x="208.9" y="64.4">OUT12</text>
<text x="208.9" y="61.8">OUT13</text>
<text x="110" y="70.7">OUT6</text>
<text x="110" y="68.2">OUT5</text>
<text x="122.5" y="68.2">OUT10</text>
<text x="123.7" y="70.7">OUT9</text>
<text x="196.3" y="72">OUT6</text>
<text x="196.3" y="66.9">OUT4</text>
<text x="196.3" y="69.4">OUT5</text>
<text x="208.9" y="69.4">OUT10</text>
<text x="208.9" y="66.9">OUT11</text>
<text x="210.1" y="72">OUT9</text>
<text x="110" y="73.3">OUT7</text>
<text x="110" y="75.8">NC_3</text>
<text x="119" y="78" transform="rotate(-90 119 78)">EP</text>
<text x="121.5" y="78" transform="rotate(-90 121.5 78)">GND</text>
<text x="123.7" y="73.3">OUT8</text>
<text x="123.8" y="75.8">NC_1</text>
<text x="196.3" y="74.5">OUT7</text>
<text x="196.3" y="77.1">NC_3</text>
<text x="210.1" y="74.5">OUT8</text>
<text x="210.2" y="77.1">NC_1</text>
<text x="110" y="78.3">NC_4</text>
<text x="123.8" y="78.3">NC_2</text>
<text x="196.3" y="79.6">NC_4</text>
<text x="205.3" y="79.2" transform="rotate(-90 205.3 79.2)">EP</text>
<text x="207.9" y="79.2" transform="rotate(-90 207.9 79.2)">GND</text>
<text x="210.2" y="79.6">NC_2</text>
<text x="116.7" y="93.6">GNDD</text>
<text x="203.1" y="94.8">GNDD</text>
<text x="112.1" y="111.4">TLC59401RHBR</text>
<text x="118" y="108.8">U5</text>
<text x="192.3" y="108.8">+5V</text>
<text x="231.6" y="108.8">+5V</text>
<text x="110" y="116.4">SIN</text>
<text x="110" y="119">XERR</text>
<text x="123.7" y="116.4">SOUT</text>
<text x="149.1" y="117.7">+5V</text>
<text x="110" y="121.5">SCLK</text>
<text x="110" y="124.1">XLAT</text>
<text x="124.9" y="124.1">VCC</text>
<text x="137.8" y="125.3">R31</text>
<text x="176.9" y="122.8">Jumper_3_Open</text>
<text x="188.1" y="120.2">JP3</text>
<text x="216.2" y="122.8">Jumper_3_Open</text>
<text x="227.5" y="120.2">JP5</text>
<text x="110" y="126.6">GSCLK</text>
<text x="110" y="129.1">MODE</text>
<text x="110" y="131.7">BLANK</text>
<text x="124.5" y="131.7">IREF</text>
<text x="138.5" y="127.9">2k</text>
<text x="154.9" y="129.1">100nF</text>
<text x="154.9" y="126.6">C27</text>
<text x="86.1" y="134.2">+5V</text>
<text x="110" y="134.2">TEST</text>
<text x="142.1" y="136.8">GNDD GNDD</text>
<text x="191.6" y="132.9">GNDD</text>
<text x="192.3" y="136.8">+5V</text>
<text x="231" y="132.9">GNDD</text>
<text x="56.5" y="143.1">C25</text>
<text x="61.5" y="143.1">+5V</text>
<text x="110" y="139.3">OUT0</text>
<text x="110" y="141.8">OUT1</text>
<text x="122.5" y="141.8">OUT14</text>
<text x="122.5" y="139.3">OUT15</text>
<text x="55.4" y="145.6">100nF</text>
<text x="110" y="144.4">OUT2</text>
<text x="110" y="146.9">OUT3</text>
<text x="110" y="149.5">OUT4</text>
<text x="122.5" y="149.5">OUT11</text>
<text x="122.5" y="146.9">OUT12</text>
<text x="122.5" y="144.4">OUT13</text>
<text x="188.1" y="149.5">JP4</text>
<text x="35.2" y="154.5">SN74AHCT125DR</text>
<text x="41.5" y="152">IC1</text>
<text x="51.9" y="155.8">GNDD</text>
<text x="110" y="154.5">OUT6</text>
<text x="110" y="152">OUT5</text>
<text x="122.5" y="152">OUT10</text>
<text x="123.7" y="154.5">OUT9</text>
<text x="176.9" y="152">Jumper_3_Open</text>
<text x="35.1" y="159.6">1~{OE}</text>
<text x="47.5" y="159.6">VCC</text>
<text x="110" y="157.1">OUT7</text>
<text x="110" y="159.6">NC_3</text>
<text x="119" y="161.8" transform="rotate(-90 119 161.8)">EP</text>
<text x="121.5" y="161.8" transform="rotate(-90 121.5 161.8)">GND</text>
<text x="123.7" y="157.1">OUT8</text>
<text x="123.8" y="159.6">NC_1</text>
<text x="35.1" y="162.2">1A</text>
<text x="35.1" y="164.7">1Y</text>
<text x="35.1" y="167.2">2~{OE}</text>
<text x="47.4" y="162.2">4~{OE}</text>
<text x="48.8" y="167.2">4Y</text>
<text x="48.8" y="164.7">4A</text>
<text x="110" y="162.2">NC_4</text>
<text x="123.8" y="162.2">NC_2</text>
<text x="191.6" y="163.4">GNDD</text>
<text x="35.1" y="169.8">2A</text>
<text x="35.1" y="172.3">2Y</text>
<text x="47.4" y="169.8">3~{OE}</text>
<text x="48.8" y="172.3">3A</text>
<text x="35.1" y="174.9">GND</text>
<text x="48.8" y="174.9">3Y</text>
<text x="116.7" y="177.4">GNDD</text>
<text x="20.2" y="181.2">GNDD</text>
<text x="60.8" y="181.2">GNDD</text>
</g>
<g font-size="1.8">
<text x="91.4" y="31.4">LEDSIN</text>
<text x="134.8" y="31.4">LEDSOUT-1</text>
<text x="177.8" y="32.7">LEDSOUT-2</text>
<text x="91.4" y="39">LEDXLAT</text>
<text x="91.4" y="41.6">LEDGSLCK</text>
<text x="91.4" y="36.5">LEDSCLK</text>
<text x="177.8" y="37.8">LEDSCLK</text>
<text x="177.8" y="40.3">LEDXLAT</text>
<text x="91.4" y="46.6">LEDBLANK</text>
<text x="91.4" y="44.1">LEDMODE1</text>
<text x="177.8" y="47.9">LEDBLANK</text>
<text x="177.8" y="45.4">LEDMODE3</text>
<text x="177.8" y="42.8">LEDGSLCK</text>
<text x="56.7" y="111.4">LEDSIN</text>
<text x="55.1" y="116.5">LEDSCLK</text>
<text x="55.6" y="119">LEDXLAT</text>
<text x="91.4" y="115.2">LEDSOUT-1</text>
<text x="134.8" y="115.2">LEDSOUT-2</text>
<text x="53.8" y="121.6">LEDGSLCK</text>
<text x="91.4" y="125.4">LEDGSLCK</text>
<text x="91.4" y="122.8">LEDXLAT</text>
<text x="91.4" y="120.3">LEDSCLK</text>
<text x="198.2" y="120.3">LEDMODE1</text>
<text x="237.6" y="120.3">LEDMODE2</text>
<text x="53.9" y="126.7">LEDBLANK</text>
<text x="91.4" y="130.5">LEDBLANK</text>
<text x="91.4" y="127.9">LEDMODE2</text>
<text x="198.2" y="149.5">LEDMODE3</text>
</g>
<g font-size="1.8" fill="#848400">
<text x="92.5" y="58">LED1-1</text>
<text x="92.5" y="55.5">LED1-0</text>
<text x="138.6" y="55.5">LED1-15</text>
<text x="138.6" y="58">LED1-14</text>
<text x="178.9" y="59.3">LED3-1</text>
<text x="178.9" y="56.7">LED3-0</text>
<text x="225" y="56.7">LED3-15</text>
<text x="225" y="59.3">LED3-14</text>
<text x="92.5" y="63.1">LED1-3</text>
<text x="92.5" y="60.6">LED1-2</text>
<text x="92.5" y="65.6">LED1-4</text>
<text x="138.6" y="60.6">LED1-13</text>
<text x="138.6" y="63.1">LED1-12</text>
<text x="138.6" y="65.6">LED1-11</text>
<text x="178.9" y="64.4">LED3-3</text>
<text x="178.9" y="61.8">LED3-2</text>
<text x="225" y="61.8">LED3-13</text>
<text x="225" y="64.4">LED3-12</text>
<text x="92.5" y="68.2">LED1-5</text>
<text x="92.5" y="70.7">LED1-6</text>
<text x="138.6" y="68.2">LED1-10</text>
<text x="138.6" y="70.7">LED1-9</text>
<text x="178.9" y="69.4">LED3-5</text>
<text x="178.9" y="72">LED3-6</text>
<text x="178.9" y="66.9">LED3-4</text>
<text x="225" y="69.4">LED3-10</text>
<text x="225" y="66.9">LED3-11</text>
<text x="225" y="72">LED3-9</text>
<text x="92.5" y="73.3">LED1-7</text>
<text x="138.6" y="73.3">LED1-8</text>
<text x="178.9" y="74.5">LED3-7</text>
<text x="225" y="74.5">LED3-8</text>
<text x="26" y="112.6">LEDSIN</text>
<text x="24.4" y="117.7">LEDSCLK</text>
<text x="23.1" y="122.8">LEDGSLCK</text>
<text x="24.9" y="120.2">LEDXLAT</text>
<text x="23.2" y="127.9">LEDBLANK</text>
<text x="92.5" y="139.3">LED2-0</text>
<text x="92.5" y="141.8">LED2-1</text>
<text x="138.6" y="141.8">LED2-14</text>
<text x="138.6" y="139.3">LED2-15</text>
<text x="92.5" y="144.4">LED2-2</text>
<text x="92.5" y="146.9">LED2-3</text>
<text x="92.5" y="149.5">LED2-4</text>
<text x="138.6" y="146.9">LED2-12</text>
<text x="138.6" y="144.4">LED2-13</text>
<text x="138.6" y="149.5">LED2-11</text>
<text x="92.5" y="154.5">LED2-6</text>
<text x="92.5" y="152">LED2-5</text>
<text x="138.6" y="152">LED2-10</text>
<text x="138.6" y="154.5">LED2-9</text>
<text x="92.5" y="157.1">LED2-7</text>
<text x="138.6" y="157.1">LED2-8</text>
<text x="17" y="162.2">ADR_LED1</text>
<text x="17" y="164.7">OUT_LED1</text>
<text x="59.9" y="167.2">OUT_LED4</text>
<text x="59.9" y="164.7">ADR_LED4</text>
<text x="17" y="172.3">OUT_LED2</text>
<text x="17" y="169.8">ADR_LED2</text>
<text x="59.9" y="172.3">ADR_LED3</text>
<text x="59.9" y="174.9">OUT_LED3</text>
</g>
</svg>
